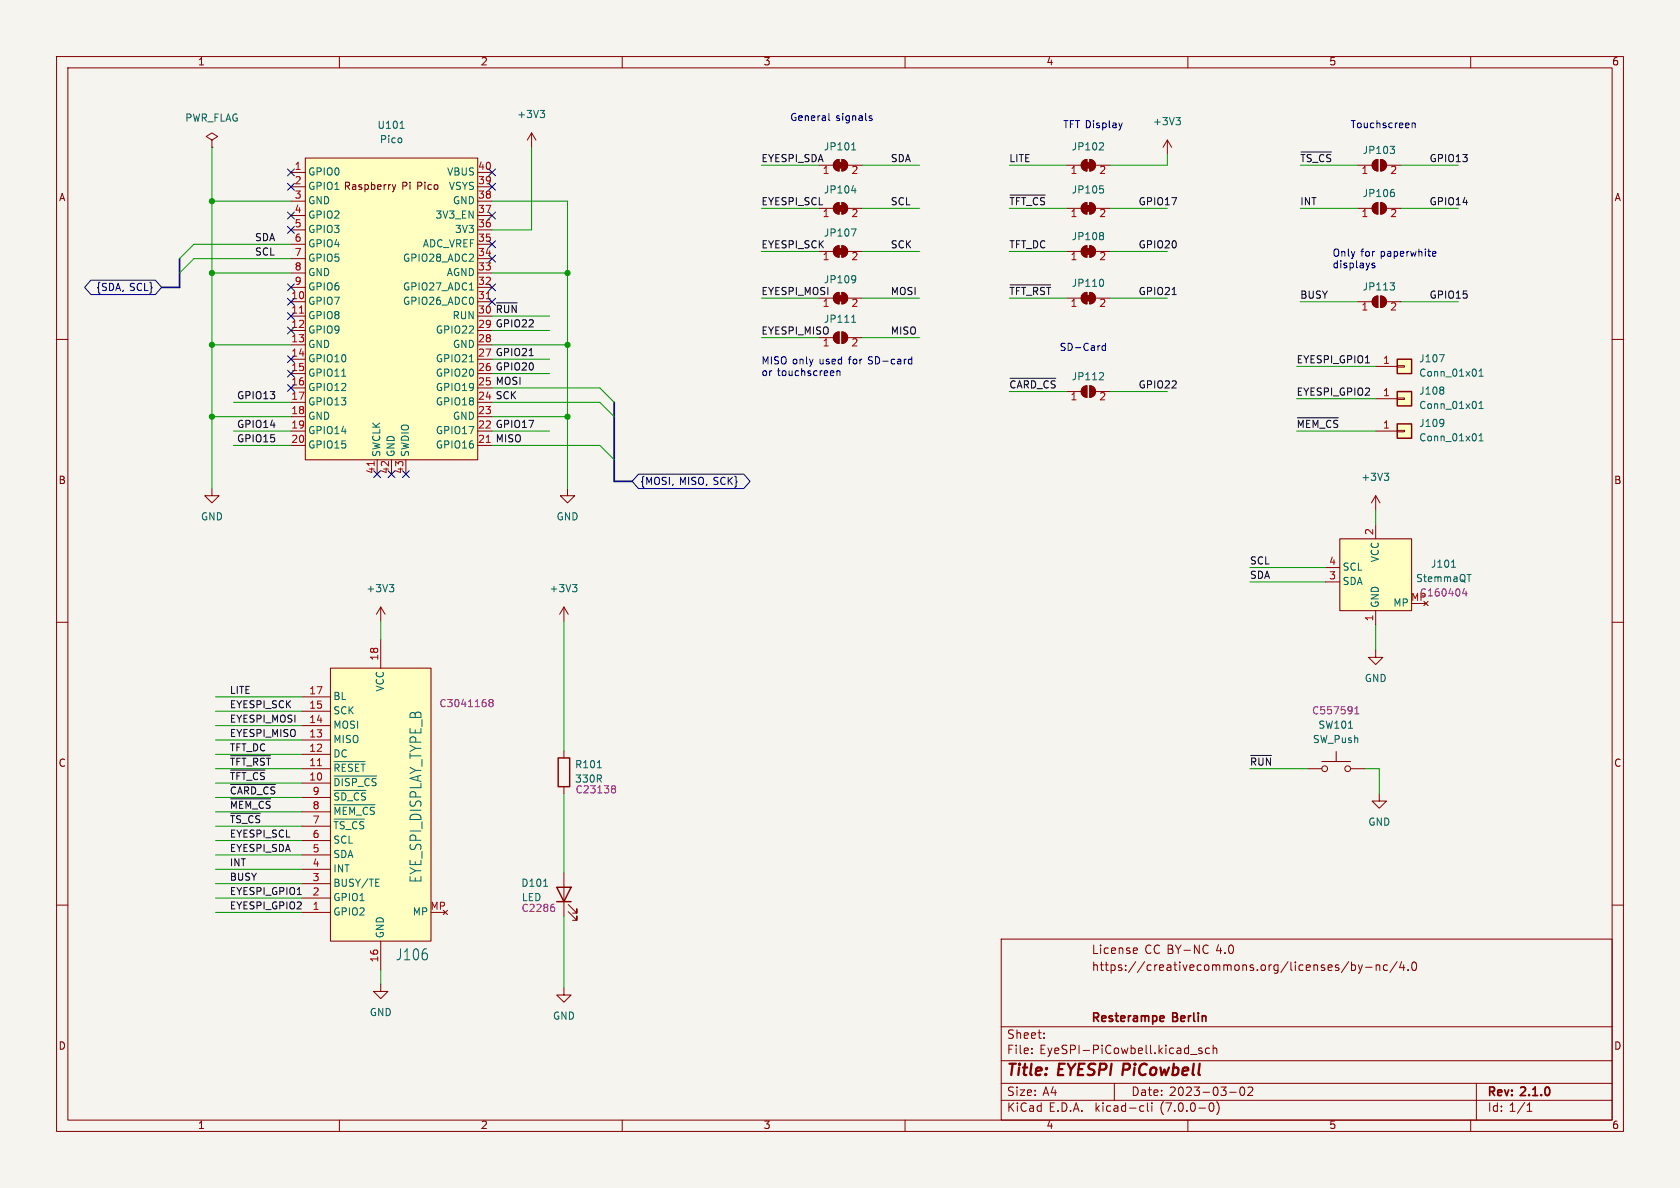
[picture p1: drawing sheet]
<svg xmlns="http://www.w3.org/2000/svg" width="297mm" height="210mm" viewBox="0 0 297 210" stroke-linecap="round" stroke-linejoin="round" font-family="sans-serif">
<path d="M0 0h297v210h-297z" fill="#f5f4ef" stroke="#f5f4ef" stroke-width=".18"/>
<g fill="none" stroke="#840000" stroke-width=".18">
<path d="M10 10h277v190h-277zM12 12h273v186h-273zM60 10v2M110 10v2M160 10v2M210 10v2M260 10v2M37.5 24.8l-1.1-.7 1.1-.6 1 .6-1 .7v1.2M37.5 26h.1M51.4 30.5h2.6M51.4 33h2.6M51.4 35.6h2.6"/>
<path d="M51.4 38.1h2.6M54 27.9h30.5v53.4h-30.5zM69.4 32.6l.3 .9M69.7 33.5l-.3 .4M70 32.6l-.3 .9M84.5 30.5h2.5M84.5 33h2.5M84.5 35.6h2.5M84.5 38.1h2.5M94 23.5l-.8 1.3M94 23.5v2.5M94 23.5l.7 1.3"/>
<path d="M144.8 29.2h2.5M144.8 36.8h2.5M147.6 28.5l.7-.3v2a1.02 1.02 0 0 1-.9-.6 1.02 1.02 0 0 1 .2-1.1zM147.6 36.1l.7-.3v2a1.02 1.02 0 0 1-.9-.6 1.02 1.02 0 0 1 .2-1.1zM148.8 28.2a1.02 1.02 0 0 1 1.1 1 1.02 1.02 0 0 1-1.1 1zM148.8 35.8a1.02 1.02 0 0 1 1.1 1 1.02 1.02 0 0 1-1.1 1zM149.9 29.2h2.5M149.9 36.8h2.5M188.6 29.2h2.5M188.6 36.8h2.5M191.5 28.5l.7-.3v2a1.02 1.02 0 0 1-1-.6 1.02 1.02 0 0 1 .3-1.1zM191.5 36.1l.7-.3v2a1.02 1.02 0 0 1-1-.6 1.02 1.02 0 0 1 .3-1.1z"/>
<path d="M192.7 28.2a1.02 1.02 0 0 1 1 1 1.02 1.02 0 0 1-1 1zM192.7 35.8a1.02 1.02 0 0 1 1 1 1.02 1.02 0 0 1-1 1zM193.7 29.2h2.5M193.7 36.8h2.5M206.4 24.8l-.8 1.2M206.4 24.8v2.5M206.4 24.8l.7 1.2M240 29.2h2.6M240 36.8h2.6M242.9 28.5l.7-.3v2a1.02 1.02 0 0 1-1-.6 1.02 1.02 0 0 1 .3-1.1zM242.9 36.1l.7-.3v2a1.02 1.02 0 0 1-1-.6 1.02 1.02 0 0 1 .3-1.1zM244.1 28.2a1.02 1.02 0 0 1 1 1 1.02 1.02 0 0 1-1 1z"/>
<path d="M244.1 35.8a1.02 1.02 0 0 1 1 1 1.02 1.02 0 0 1-1 1zM245.1 29.2h2.5M245.1 36.8h2.5M10 60h2M51.4 53.3h2.6M51.4 55.9h2.6M51.4 58.4h2.6M51.4 50.8h2.6M51.4 48.3h2.6M51.4 45.7h2.6M51.4 43.2h2.6M51.4 40.6h2.6"/>
<path d="M84.5 53.3h2.5M84.5 50.8h2.5M84.5 48.3h2.5M84.5 45.7h2.5M84.5 43.2h2.5M84.5 40.6h2.5M144.8 44.5h2.5M144.8 52.7h2.5M144.8 59.7h2.5M147.6 58.9l.7-.2v2a1.02 1.02 0 0 1-.9-.6 1.02 1.02 0 0 1 .2-1.2zM147.6 52l.7-.3v2a1.02 1.02 0 0 1-.9-.6 1.02 1.02 0 0 1 .2-1.1zM147.6 43.7l.7-.3v2.1a1.02 1.02 0 0 1-.9-.7 1.02 1.02 0 0 1 .2-1.1z"/>
<path d="M148.8 58.7a1.02 1.02 0 0 1 1.1 1 1.02 1.02 0 0 1-1.1 1zM148.8 51.7a1.02 1.02 0 0 1 1.1 1 1.02 1.02 0 0 1-1.1 1zM148.8 43.4a1.02 1.02 0 0 1 1.1 1.1 1.02 1.02 0 0 1-1.1 1zM149.9 44.5h2.5M149.9 52.7h2.5M149.9 59.7h2.5M188.6 44.5h2.5M188.6 52.7h2.5M191.5 43.7l.7-.3v2.1a1.02 1.02 0 0 1-1-.7 1.02 1.02 0 0 1 .3-1.1zM191.5 52l.7-.3v2a1.02 1.02 0 0 1-1-.6 1.02 1.02 0 0 1 .3-1.1zM192.7 43.4a1.02 1.02 0 0 1 1 1.1 1.02 1.02 0 0 1-1 1zM192.7 51.7a1.02 1.02 0 0 1 1 1 1.02 1.02 0 0 1-1 1z"/>
<path d="M193.7 44.5h2.5M193.7 52.7h2.5M240 53.3h2.6M242.9 52.6l.7-.3v2.1a1.02 1.02 0 0 1-1-.7 1.02 1.02 0 0 1 .3-1.1zM244.1 52.3a1.02 1.02 0 0 1 1 1 1.02 1.02 0 0 1-1 1.1zM245.1 53.3h2.5M285 60h2M51.4 61h2.6M51.4 63.5h2.6M51.4 66h2.6M51.4 68.6h2.6M51.4 71.1h2.6"/>
<path d="M51.4 73.7h2.6M51.4 76.2h2.6M51.4 78.7h2.6M84.5 61h2.5M84.5 73.7h2.5M188.6 69.2h2.5M191.5 68.5l.7-.3v2a1.02 1.02 0 0 1-1-.6 1.02 1.02 0 0 1 .3-1.1zM192.7 68.2a1.02 1.02 0 0 1 1 1 1.02 1.02 0 0 1-1 1zM193.7 69.2h2.5M243.2 76.2h3.8M243.2 70.5h3.8M243.2 64.8h3.8"/>
<path d="M247 70.4h1.3v.2h-1.3zM247 76.1h1.3v.2h-1.3zM247 64.6h1.3v.3h-1.3zM37.5 86.4v1.2h1.2l-1.2 1.3-1.3-1.3h1.3M66.7 81.3v2.5M69.2 81.3v2.5M71.8 81.3v2.5M100.3 86.4v1.2h-1.2l1.2 1.3 1.3-1.3h-1.3M236.9 95.3h12.7v12.7h-12.7zM243.2 87.6l-.8 1.3M243.2 87.6v2.6M243.2 92.7v2.6"/>
<path d="M243.2 87.6l.8 1.3M10 110h2M58.4 118.1h17.8v48.3h-17.8zM67.3 107.3v2.6M67.3 113v5.1M67.3 107.3l-.8 1.3M67.3 107.3l.8 1.3M99.7 107.3v2.6M99.7 107.3l-.8 1.3M99.7 107.3l.8 1.3M234.3 102.9h2.6M234.3 100.3h2.6"/>
<path d="M243.2 114.9v1.3h1.3l-1.3 1.3-1.3-1.3h1.3M243.2 108v2.5M251.7 106.3l.8 .8M252.5 106.3l-.8 .8M285 110h2M53.3 138.4h5.1M53.3 135.9h5.1M53.3 133.4h5.1M53.3 130.8h5.1M53.3 128.3h5.1M53.3 125.7h5.1M53.3 123.2h5.1"/>
<path d="M99.7 132.7v1.3M99.7 139.1v1.2M231.1 135.9h2.6M233.7 134.6h5.1M236.2 132.8v1.8M238.8 135.9h2.5M10 160h2M53.3 158.8h5.1M53.3 156.2h5.1M53.3 153.7h5.1M53.3 151.1h5.1M53.3 148.6h5.1"/>
<path d="M53.3 146.1h5.1M53.3 143.5h5.1M53.3 141h5.1M99.7 154.3v7.6M100.5 159.9l1.5 1.5v-.7v.7h-.8M243.8 140.3v1.3h1.3l-1.3 1.3-1.2-1.3h1.2M285 160h2M53.3 161.3h5.1M67.3 174v1.3h1.3l-1.3 1.2-1.3-1.2h1.3M67.3 166.4v5.1M78.4 160.9l.7 .8M79.1 160.9l-.7 .8"/>
<path d="M99.7 174.6v1.3h1.3l-1.3 1.3-1.3-1.3h1.3M100.5 161.2l1.5 1.5v-.8v.8h-.8M177 166h108v32h-108zM200.6 167.6h.4l.1 .3-.7 .2M201 168.5l-.4 .1M213.3 167.1l.3 .1M213.6 168.4l-.3 .2M238.4 170l-1.3 1.9M238.9 170.1v1.5M238.9 170.6h.5l.2 .2v.5l-.1 .2h-.6M240.1 170.6l.4 1M240.5 171.6l-.1 .3-.3 .2"/>
<path d="M240.9 170.6l-.4 1M241.4 171h1.2M243.3 170.7l.2-.1h.4v1M243.3 170.6v1M245.3 170.6h-.4l-.3 .2v.5l.1 .2h.6M247 170l-1.3 1.9M247.8 170l-.4 1.1h1M248.1 170.6v1M248.9 171.4v.2M249.7 170.2l.2-.1a.81 .81 0 0 1 .6 .6 .81 .81 0 0 1-.3 .8l-.1 .1a.81 .81 0 0 1-.4-1.4zM60 198v2M110 198v2"/>
<path d="M160 198v2M177 194.5h108M177 191.5h108M177 187.5h108M177 181.5h108M182.4 186.1v.2M182.4 185.3v.2M184.6 183.4v.2M184.6 182.6v.2M197 191.5v3M201.8 195.5h.4M202.2 196.4l-.4 .1"/>
<path d="M202.8 195v1.2l.3 .3M203.6 195v.1M203.6 195.5v1M210 198v2M210.5 186.4h1.1M212.5 185.3h-.4l-.2 .2 .1 .2 .5 .1v.4h-.6M213.8 185.3h-.4l-.3 .2v.5l.2 .2h.5M214 195h.1a.81 .81 0 0 1 .6 .6 .81 .81 0 0 1-.3 .8l-.2 .1a.81 .81 0 0 1-.5-.7 .81 .81 0 0 1 .3-.8zM214.5 185.4l.2-.1h.3l.1 1M214.5 184.8v1.5M215.2 194.8a1.74 1.74 0 0 1-.1 2.2M217.4 193.1h1.1"/>
<path d="M219.4 192.2h.1a.81 .81 0 0 1 .6 .6 .81 .81 0 0 1-.3 .8l-.1 .1a.81 .81 0 0 1-.6-.7 .81 .81 0 0 1 .3-.8zM220.6 192.3l.6-.1 .2 .1 .1 .3-1 1.1h1M260 198v2M261 191.5v6.5M270 196.5h.8M270 195.4l.4-.4v1.5"/>
<circle cx="234.2" cy="135.9" r=".51"/>
<circle cx="238.3" cy="135.9" r=".51"/>
</g>
<path d="M205.6 179.6l.2 .3-.7 .2M205.7 180.5l-.1 .1" fill="none" stroke="#840000" stroke-width=".3"/>
<path d="M247 69.2h2.6v2.6h-2.6zM247 74.9h2.6v2.6h-2.6zM247 63.5h2.6v2.5h-2.6zM98.7 134h2v5.1h-2zM98.4 156.8h2.6l-1.3 2.6zM98.4 159.4h2.6" fill="none" stroke="#840000" stroke-width=".25"/>
<g fill="none" stroke="#006464" stroke-width=".18">
<path d="M95.5 19.5h.8l-.4 .5M70.7 22.7h.8M96 20l.3 .2v.3l-.3 .3M150.6 26.5h.7M150.6 33.7h.7M150.8 25.4l.1-.2v1.3M194.4 32.9h.6M194.9 25.2l.2 .3-.1 .3-.7 .7h.8M194.9 33.3l.2 .3v.3l-.2 .2M207.9 20.8h.8l-.5 .5M208.4 21.3l.3 .2v.3l-.3 .3M245.7 25.9h.8l-.4 .5"/>
<path d="M246.2 33.5h.2M246.3 34l.2 .2v.3l-.2 .3M246.4 26.4l.1 .2-.1 .5M83 51.3h.7M150.5 40.5h.8l-.5 1.2M150.6 57h.7M150.8 55.9l.1-.2v1.3M151 48.7l.2 .1a1.07 1.07 0 0 1-.1 1.1M151.3 49.3l-.3 .2M194.9 41.1l.2 .2-.2 .4 .2 .2v.2l-.2 .3M194.9 49.4l.2 .4-.2 .8M245.7 50h.8l-.4 .5"/>
<path d="M246.4 50.5l.1 .2-.1 .5M83 64h.7M194.9 65.9l.2 .2-.1 .3-.7 .7h.8M254.5 62.7h.8l-.5 1.3M255.2 68.5v.3M255.2 69.1v.5M255.2 74.2v.9M255.2 74.7v.1M261.5 72.2h.7M261.5 65.6l.3-.4v1.3M261.5 71.3l.3-.3v1.2M261.5 77l.3-.3v1.2"/>
<path d="M261.5 77.9h.7M261.5 66.5h.7M244.7 83.7h.8l-.4 .4M245.3 84.1l.2 .3v.3l-.2 .2M68.8 103.3h.8l-.4 .5M69.4 103.8l.2 .3v.3l-.2 .2M101.2 103.3h.8l-.4 .5M101.8 103.8l.2 .3v.3l-.2 .2M256.6 100.3h.7M259.4 101.5h.7M59.1 137.2h7.5M59.1 134.6h5.4"/>
<path d="M59.1 139.7h5.6M59.2 137.6v1.3M60 135.5l-.2-.4h-.6v1.3M60.5 137.6v1.3M61.1 135.1h-.6v1.3M62.3 137.6v1.3M62.3 135.1h-.5l-.2 .3M63.5 135.1h-.6v1.3M63.8 135.1h.8M64.2 135.1v1.3M105.6 135.7h.7M238.4 128.7h.7"/>
<path d="M59.1 144.8h5.3M59.1 142.3h7.2M59.2 144v-1.3l.5 .9 .4-.9v1.3M59.4 145.2v1.3M60.4 140.2v1.2M60.7 142.7v1.3M61.8 144v-1.3l.5 .9 .4-.9v1.3M66.4 156.7h.6M66.4 155.4h.6M96.1 156.7h.7"/>
</g>
<path d="M258.9 104l-.3 .9h.8M259.2 104.5v.9M86.7 124.2l-.2-.2 .2-.3h.2l.3 .2-.3 .3M86.7 124.2l-.2 .2v.3l.2 .2h.2l.3-.2v-.3l-.3-.2M86.7 124.2h.2M108.3 138.9l.4 .1 .1 .1-.2 .3M108.3 139.4h.3M108.6 139.4l.2 .3v.2l-.1 .2-.4 .1M239.5 126.2h.7M239.5 125.3l.4-.4v1.3M97.7 159.9h.2M97.8 160.3l.3 .3v.3l-.3 .2" fill="none" stroke="#840084" stroke-width=".18"/>
<g fill="#840000" stroke="#840000" stroke-width=".18">
<path d="M191.9 28.7h1v1h-1z"/>
<path d="M191.5 28.5l.7-.3v2a1.02 1.02 0 0 1-1-.6 1.02 1.02 0 0 1 .3-1.1z"/>
<path d="M192.7 28.2a1.02 1.02 0 0 1 1 1 1.02 1.02 0 0 1-1 1z"/>
<path d="M191.9 43.9h1v1.1h-1z"/>
<path d="M191.5 43.7l.7-.3v2.1a1.02 1.02 0 0 1-1-.7 1.02 1.02 0 0 1 .3-1.1z"/>
<path d="M192.7 43.4a1.02 1.02 0 0 1 1 1.1 1.02 1.02 0 0 1-1 1z"/>
<path d="M191.9 36.3h1v1h-1z"/>
<path d="M191.5 36.1l.7-.3v2a1.02 1.02 0 0 1-1-.6 1.02 1.02 0 0 1 .3-1.1z"/>
<path d="M192.7 35.8a1.02 1.02 0 0 1 1 1 1.02 1.02 0 0 1-1 1z"/>
<path d="M191.5 68.5l.7-.3v2a1.02 1.02 0 0 1-1-.6 1.02 1.02 0 0 1 .3-1.1z"/>
<path d="M192.7 68.2a1.02 1.02 0 0 1 1 1 1.02 1.02 0 0 1-1 1z"/>
<path d="M191.9 52.2h1v1h-1z"/>
<path d="M191.5 52l.7-.3v2a1.02 1.02 0 0 1-1-.6 1.02 1.02 0 0 1 .3-1.1z"/>
<path d="M192.7 51.7a1.02 1.02 0 0 1 1 1 1.02 1.02 0 0 1-1 1z"/>
<path d="M147.6 58.9l.7-.2v2a1.02 1.02 0 0 1-.9-.6 1.02 1.02 0 0 1 .2-1.2z"/>
<path d="M148.8 58.7a1.02 1.02 0 0 1 1.1 1 1.02 1.02 0 0 1-1.1 1z"/>
<path d="M148.1 52.2h1v1h-1z"/>
<path d="M147.6 52l.7-.3v2a1.02 1.02 0 0 1-.9-.6 1.02 1.02 0 0 1 .2-1.1z"/>
<path d="M148.8 51.7a1.02 1.02 0 0 1 1.1 1 1.02 1.02 0 0 1-1.1 1z"/>
<path d="M148.1 28.7h1v1h-1z"/>
<path d="M147.6 28.5l.7-.3v2a1.02 1.02 0 0 1-.9-.6 1.02 1.02 0 0 1 .2-1.1z"/>
<path d="M148.8 28.2a1.02 1.02 0 0 1 1.1 1 1.02 1.02 0 0 1-1.1 1z"/>
<path d="M242.9 28.5l.7-.3v2a1.02 1.02 0 0 1-1-.6 1.02 1.02 0 0 1 .3-1.1z"/>
<path d="M244.1 28.2a1.02 1.02 0 0 1 1 1 1.02 1.02 0 0 1-1 1z"/>
<path d="M242.9 36.1l.7-.3v2a1.02 1.02 0 0 1-1-.6 1.02 1.02 0 0 1 .3-1.1z"/>
<path d="M244.1 35.8a1.02 1.02 0 0 1 1 1 1.02 1.02 0 0 1-1 1z"/>
<path d="M242.9 52.6l.7-.3v2.1a1.02 1.02 0 0 1-1-.7 1.02 1.02 0 0 1 .3-1.1z"/>
<path d="M244.1 52.3a1.02 1.02 0 0 1 1 1 1.02 1.02 0 0 1-1 1.1z"/>
<path d="M148.1 36.3h1v1h-1z"/>
<path d="M147.6 36.1l.7-.3v2a1.02 1.02 0 0 1-.9-.6 1.02 1.02 0 0 1 .2-1.1z"/>
<path d="M148.8 35.8a1.02 1.02 0 0 1 1.1 1 1.02 1.02 0 0 1-1.1 1z"/>
<path d="M148.1 43.9h1v1.1h-1z"/>
<path d="M147.6 43.7l.7-.3v2.1a1.02 1.02 0 0 1-.9-.7 1.02 1.02 0 0 1 .2-1.1z"/>
<path d="M148.8 43.4a1.02 1.02 0 0 1 1.1 1.1 1.02 1.02 0 0 1-1.1 1z"/>
</g>
<g fill="#ffffc2" stroke="#ffffc2" stroke-width=".18">
<path d="M58.4 118.1h17.8v48.3h-17.8z"/>
<path d="M236.9 95.3h12.7v12.7h-12.7z"/>
<path d="M54 27.9h30.5v53.4h-30.5z"/>
<path d="M247 69.2h2.6v2.6h-2.6z"/>
<path d="M247 74.9h2.6v2.6h-2.6z"/>
<path d="M247 63.5h2.6v2.5h-2.6z"/>
</g>
<path d="M52.9 55.3h.8M86 52.8h.7M66.1 81.6v.7M56.1 135.4h.7" fill="none" stroke="#a90000" stroke-width=".18"/>
<g fill="none" stroke="#000084" stroke-width=".18">
<path d="M50.8 32.4l1.2 1.2M50.8 29.9l1.2 1.2M50.8 37.5l1.2 1.2M52 32.4l-1.2 1.2M52 29.9l-1.2 1.2M52 37.5l-1.2 1.2M86.4 29.9l1.2 1.2M86.4 32.4l1.2 1.2M86.4 37.5l1.2 1.2M87.6 29.9l-1.2 1.2M87.6 32.4l-1.2 1.2M87.6 37.5l-1.2 1.2"/>
<path d="M16.1 49.5h11.4l1.1 1.3-1.1 1.3h-11.4l-1.1-1.3zM50.8 40l1.2 1.2M50.8 57.8l1.2 1.2M50.8 50.2l1.2 1.2M50.8 55.3l1.2 1.2M50.8 52.7l1.2 1.2M52 40l-1.2 1.2M52 57.8l-1.2 1.2M52 50.2l-1.2 1.2M52 55.3l-1.2 1.2M52 52.7l-1.2 1.2M86.4 52.7l1.2 1.2"/>
<path d="M86.4 50.2l1.2 1.2M86.4 45.1l1.2 1.2M86.4 42.6l1.2 1.2M87.6 52.7l-1.2 1.2M87.6 50.2l-1.2 1.2M87.6 45.1l-1.2 1.2M87.6 42.6l-1.2 1.2M50.8 65.4l1.2 1.2M50.8 68l1.2 1.2M50.8 62.9l1.2 1.2M52 65.4l-1.2 1.2M52 68l-1.2 1.2"/>
<path d="M52 62.9l-1.2 1.2M66.1 83.2l1.2 1.2M67.3 83.2l-1.2 1.2M68.6 83.2l1.2 1.2M69.8 83.2l-1.2 1.2M71.1 83.2l1.3 1.2M72.4 83.2l-1.3 1.2M112.9 83.8h18.6l1.1 1.3-1.1 1.3h-18.6l-1.1-1.3z"/>
</g>
<path d="M178.6 34.5h6.2M230 26.9h5.4M87.8 53.5h3.6M178.6 50.4h7.1M178.6 66.9h8.1M229.4 73.9h7.2M40.8 133.6h7M40.8 136.1h6.1M40.8 138.7h7.9M221.1 133.5h3.7M40.8 143.8h5.2M40.8 141.2h7.1" fill="none" stroke="#0f0f0f" stroke-width=".18"/>
<g fill="none" stroke="#0000c2" stroke-width=".18">
<path d="M146.5 20v1.1l.2 .2M153.8 20.9l.3 .1 .1 .1-.2 .2h-.2M153.8 20.5h.3M198.4 21.7l-.3 .9M249.6 21.7v.9M249.6 21.9l.2-.2 .3 .1 .1 .8M243 46.6l-.3-.1-.2 .2 .1 .2 .4 .1v.3h-.5M253.3 45.2h.5M253.3 44.5l.4-.1 .2 .3-.6 .2M148 65.6v.8M148 65.7l.1-.1h.3l.1 .8M160.7 64.3h.5"/>
<path d="M160.7 63.6h.5M161.2 63.1v1.2M195.4 60.7v1.3M195.4 61.2l-.3-.1-.3 .2 .1 .6h.5"/>
</g>
<path d="M31.7 45.7v5.1h-3.1M108.6 71.1v14h3.2" fill="none" stroke="#000084" stroke-width=".3"/>
<g fill="none" stroke="#009600" stroke-width=".18">
<path d="M37.5 26v60.4M37.5 35.6h13.9M87 35.6h13.3v50.8M94 26v14.6h-7M134.6 29.2h10.2M134.6 36.8h10.2M152.4 29.2h10.2M152.4 36.8h10.2M178.4 29.2h10.2M178.4 36.8h10.2M196.2 36.8h10.2M206.4 27.3v1.9h-10.2"/>
<path d="M229.9 29.2h10.1M229.9 36.8h10.1M247.6 29.2h10.2M247.6 36.8h10.2M37.5 48.3h13.9M51.4 43.2h-17.1l-2.6 2.5M51.4 45.7h-17.1l-2.6 2.6M87 48.3h13.3M87 58.4h10.2M87 55.9h10.2M134.6 44.5h10.2M134.6 52.7h10.2"/>
<path d="M134.6 59.7h10.2M152.4 44.5h10.2M152.4 52.7h10.2M152.4 59.7h10.2M178.4 44.5h10.2M178.4 52.7h10.2M196.2 44.5h10.2M196.2 52.7h10.2M229.9 53.3h10.1M247.6 53.3h10.2M37.5 61h13.9M37.5 73.7h13.9"/>
<path d="M41.3 78.7h10.1M41.3 76.2h10.1M41.3 71.1h10.1M87 78.7h19l2.6 2.6M87 76.2h10.2M87 63.5h10.2M87 61h13.3M87 71.1h19l2.6 2.6M87 73.7h13.3M87 66h10.2M87 68.6h19l2.6 2.5M178.4 69.2h10.2"/>
<path d="M196.2 69.2h10.2M229.2 76.2h14M229.2 70.5h14M229.2 64.8h14M243.2 90.2v2.5M67.3 109.9v3.1M99.7 109.9v22.8M221 100.3h13.3M221 102.9h13.3M243.2 110.5v4.4M38.1 130.8h15.2M38.1 128.3h15.2"/>
<path d="M38.1 133.4h15.2M38.1 125.7h15.2M38.1 123.2h15.2M38.1 135.9h15.2M38.1 138.4h15.2M221 135.9h10.1M241.3 135.9h2.5v4.4M38.1 158.8h15.2M38.1 156.2h15.2M38.1 153.7h15.2M38.1 143.5h15.2M38.1 146.1h15.2"/>
<path d="M38.1 141h15.2M38.1 151.1h15.2M38.1 148.6h15.2M99.7 140.3v14M38.1 161.3h15.2M67.3 171.5v2.5M99.7 161.9v12.7"/>
</g>
<g fill="#009600" stroke="#009600" stroke-width=".18">
<circle cx="100.3" cy="73.7" r=".46"/>
<circle cx="100.3" cy="61" r=".46"/>
<circle cx="100.3" cy="48.3" r=".46"/>
<circle cx="37.5" cy="35.6" r=".46"/>
<circle cx="37.5" cy="48.3" r=".46"/>
<circle cx="37.5" cy="73.7" r=".46"/>
<circle cx="37.5" cy="61" r=".46"/>
</g>
<g font-size="2.8" fill="#840000">
<text x="178" y="190.8">Title:</text>
<text x="187.1" y="190.8">EYESPI PiCowbell</text>
</g>
<g font-size="2.7" fill="#006464">
<text x="74.9" y="156.1" transform="rotate(-90 74.9 156.1)">EYE_SPI_DISPLAY_TYPE_B</text>
<text x="69.9" y="170.1">J106</text>
</g>
<g font-size="2.1" fill="#840000">
<text x="193" y="171.9">https://creativecommons.org/licenses/by-nc/4.0</text>
<text x="193" y="168.9">License</text>
<text x="202.3" y="168.9">CC BY-NC</text>
<text x="215" y="168.9">4.0</text>
<text x="178" y="183.9">Sheet:</text>
<text x="193" y="181.1">Resterampe</text>
<text x="207.4" y="181.1">Berlin</text>
<text x="178" y="186.6">File:</text>
<text x="183.8" y="186.6">EyeSPI-PiCowbell.kicad_sch</text>
<text x="178" y="196.8">KiCad</text>
<text x="178" y="194">Size:</text>
<text x="184.3" y="194">A4</text>
<text x="185.4" y="196.8">E.D.A.</text>
<text x="193.7" y="196.8">kicad-cli</text>
<text x="200" y="194">Date:</text>
<text x="205.2" y="196.8">(7.0.0-0)</text>
<text x="206.7" y="194">2023-03-02</text>
<text x="263" y="194.2">Rev:</text>
<text x="263" y="196.8">Id: 1/1</text>
<text x="269" y="194.2">2.1.0</text>
</g>
<g font-size="1.8" fill="#840000">
<text x="35" y="11.8">1</text>
<text x="85" y="11.8">2</text>
<text x="135" y="11.8">3</text>
<text x="185" y="11.8">4</text>
<text x="235" y="11.8">5</text>
<text x="285" y="11.8">6</text>
<text x="10.4" y="35.8">A</text>
<text x="71" y="33.9">Pi Pico</text>
<text x="285.4" y="35.8">A</text>
<text x="10.3" y="85.8">B</text>
<text x="285.3" y="85.8">B</text>
<text x="10.3" y="135.8">C</text>
<text x="285.3" y="135.8">C</text>
<text x="10.3" y="185.8">D</text>
<text x="285.3" y="185.8">D</text>
<text x="35" y="199.8">1</text>
<text x="85" y="199.8">2</text>
<text x="135" y="199.8">3</text>
<text x="185" y="199.8">4</text>
<text x="235" y="199.8">5</text>
<text x="285" y="199.8">6</text>
</g>
<g font-size="1.8" fill="#006464">
<text x="32.7" y="21.8">PWR_FLAG</text>
<text x="66.7" y="23.1">U101</text>
<text x="91.4" y="21.1">+3V3</text>
<text x="203.8" y="22.4">+3V3</text>
<text x="67.1" y="25.6">Pico</text>
<text x="145.6" y="26.9">JP101</text>
<text x="189.4" y="26.9">JP102</text>
<text x="240.8" y="27.5">JP103</text>
<text x="54.5" y="31.3">GPIO0</text>
<text x="54.5" y="33.8">GPIO1 Raspberry</text>
<text x="78.9" y="31.3">VBUS</text>
<text x="79.2" y="33.8">VSYS</text>
<text x="145.6" y="34.5">JP104</text>
<text x="189.4" y="34.5">JP105</text>
<text x="240.8" y="35.1">JP106</text>
<text x="54.5" y="36.4">GND</text>
<text x="54.5" y="38.9">GPIO2</text>
<text x="54.5" y="41.5">GPIO3</text>
<text x="76.9" y="38.9">3V3_EN</text>
<text x="79.9" y="36.4">GND</text>
<text x="80.3" y="41.5">3V3</text>
<text x="54.5" y="44">GPIO4</text>
<text x="54.5" y="46.5">GPIO5</text>
<text x="71.1" y="46.5">GPIO28_ADC2</text>
<text x="74.6" y="44">ADC_VREF</text>
<text x="145.6" y="42.1">JP107</text>
<text x="189.4" y="42.7">JP108</text>
<text x="54.5" y="49.1">GND</text>
<text x="54.5" y="51.6">GPIO6</text>
<text x="71.1" y="51.6">GPIO27_ADC1</text>
<text x="78.9" y="49.1">AGND</text>
<text x="189.4" y="51">JP110</text>
<text x="240.8" y="51.6">JP113</text>
<text x="54.5" y="54.2">GPIO7</text>
<text x="54.5" y="56.7">GPIO8</text>
<text x="54.5" y="59.2">GPIO9</text>
<text x="71.1" y="54.2">GPIO26_ADC0</text>
<text x="76.9" y="59.2">GPIO22</text>
<text x="79.9" y="56.7">RUN</text>
<text x="54.5" y="61.8">GND</text>
<text x="54.5" y="64.3">GPIO10</text>
<text x="76.9" y="64.3">GPIO21</text>
<text x="79.9" y="61.8">GND</text>
<text x="250.8" y="64.3">J107</text>
<text x="54.5" y="66.9">GPIO11</text>
<text x="54.5" y="69.4">GPIO12</text>
<text x="54.5" y="71.9">GPIO13</text>
<text x="76.9" y="71.9">GPIO18</text>
<text x="76.9" y="69.4">GPIO19</text>
<text x="76.9" y="66.9">GPIO20</text>
<text x="189.4" y="67.5">JP112</text>
<text x="250.8" y="70">J108</text>
<text x="250.8" y="66.9">Conn_01x01</text>
<text x="54.5" y="74.5">GND</text>
<text x="54.5" y="77">GPIO14</text>
<text x="76.9" y="77">GPIO17</text>
<text x="79.9" y="74.5">GND</text>
<text x="250.8" y="72.6">Conn_01x01</text>
<text x="250.8" y="75.8">J109</text>
<text x="54.5" y="79.6">GPIO15</text>
<text x="67.5" y="80.8" transform="rotate(-90 67.5 80.8)">SWCLK</text>
<text x="70" y="80.8" transform="rotate(-90 70 80.8)">GND</text>
<text x="72.6" y="80.8" transform="rotate(-90 72.6 80.8)">SWDIO</text>
<text x="76.9" y="79.6">GPIO16</text>
<text x="250.8" y="78.3">Conn_01x01</text>
<text x="240.6" y="85.3">+3V3</text>
<text x="35.5" y="92.3">GND</text>
<text x="98.3" y="92.3">GND</text>
<text x="237.4" y="101.2">SCL</text>
<text x="244" y="99.5" transform="rotate(-90 244 99.5)">VCC</text>
<text x="252.9" y="100.6">J101</text>
<text x="64.7" y="105">+3V3</text>
<text x="97.1" y="105">+3V3</text>
<text x="237.4" y="103.7">SDA</text>
<text x="244" y="107.4" transform="rotate(-90 244 107.4)">GND</text>
<text x="246.2" y="107.5">MP</text>
<text x="250.3" y="103.2">StemmaQT</text>
<text x="58.9" y="124">BL</text>
<text x="68.1" y="122.4" transform="rotate(-90 68.1 122.4)">VCC</text>
<text x="241.2" y="120.8">GND</text>
<text x="58.9" y="131.6">MISO</text>
<text x="58.9" y="129.1">MOSI</text>
<text x="58.9" y="126.6">SCK</text>
<text x="232" y="131.6">SW_Push</text>
<text x="233" y="129.1">SW101</text>
<text x="58.9" y="137.3">~{RESET}</text>
<text x="58.9" y="134.2">DC</text>
<text x="101.6" y="136.1">R101</text>
<text x="58.9" y="139.9">~{DISP_CS}</text>
<text x="58.9" y="142.4">~{SD_CS}</text>
<text x="58.9" y="149.4">SCL</text>
<text x="58.9" y="147.5">~{TS_CS}</text>
<text x="58.9" y="144.9">~{MEM_CS}</text>
<text x="241.8" y="146.2">GND</text>
<text x="58.9" y="154.5">INT</text>
<text x="58.9" y="152">SDA</text>
<text x="58.9" y="159.6">GPIO1</text>
<text x="58.9" y="157">BUSY/TE</text>
<text x="92.1" y="157">D101</text>
<text x="58.9" y="162.1">GPIO2</text>
<text x="68.1" y="165.9" transform="rotate(-90 68.1 165.9)">GND</text>
<text x="72.8" y="162.1">MP</text>
<text x="65.3" y="179.9">GND</text>
<text x="97.7" y="180.5">GND</text>
</g>
<g font-size="1.8" fill="#0000c2">
<text x="139.7" y="21.6">General</text>
<text x="147.8" y="21.6">signals</text>
<text x="188" y="22.9">TFT Display</text>
<text x="238.8" y="22.9">Touchscreen</text>
<text x="235.6" y="45.6">Only</text>
<text x="235.6" y="47.6">displays</text>
<text x="240.6" y="45.6">for</text>
<text x="244.1" y="45.6">paperwhite</text>
<text x="134.6" y="64.6">MISO only</text>
<text x="144.9" y="64.6">used</text>
<text x="150.2" y="64.6">for</text>
<text x="153.8" y="64.6">SD-card</text>
<text x="187.3" y="62.2">SD-Card</text>
<text x="134.6" y="66.7">or</text>
<text x="137.4" y="66.7">touchscreen</text>
</g>
<g font-size="1.8" fill="#0f0f0f">
<text x="134.6" y="28.9">EYESPI_SDA</text>
<text x="157.5" y="28.9">SDA</text>
<text x="178.4" y="28.9">LITE</text>
<text x="229.9" y="28.9">~{TS_CS}</text>
<text x="252.7" y="28.9">GPIO13</text>
<text x="134.6" y="36.5">EYESPI_SCL</text>
<text x="157.5" y="36.5">SCL</text>
<text x="178.4" y="36.5">~{TFT_CS}</text>
<text x="201.3" y="36.5">GPIO17</text>
<text x="229.9" y="36.5">INT</text>
<text x="252.7" y="36.5">GPIO14</text>
<text x="45.1" y="42.8">SDA</text>
<text x="45.1" y="45.4">SCL</text>
<text x="134.6" y="44.1">EYESPI_SCK</text>
<text x="157.5" y="44.1">SCK</text>
<text x="178.4" y="44.1">TFT_DC</text>
<text x="201.3" y="44.1">GPIO20</text>
<text x="134.6" y="52.4">EYESPI_MOSI</text>
<text x="145.6" y="50.4">JP109</text>
<text x="157.5" y="52.4">MOSI</text>
<text x="178.4" y="52.4">~{TFT_RST}</text>
<text x="201.3" y="52.4">GPIO21</text>
<text x="229.9" y="53">BUSY</text>
<text x="252.7" y="53">GPIO15</text>
<text x="84.5" y="58.2">29 GPIO22</text>
<text x="84.5" y="55.6">30 ~{RUN}</text>
<text x="134.6" y="59.3">EYESPI_MISO</text>
<text x="145.6" y="57.3">JP111</text>
<text x="157.5" y="59.3">MISO</text>
<text x="84.5" y="65.8">26 GPIO20</text>
<text x="84.5" y="63.2">27 GPIO21</text>
<text x="229.2" y="64.4">EYESPI_GPIO1</text>
<text x="41.9" y="70.8">GPIO13</text>
<text x="84.5" y="70.9">24 SCK</text>
<text x="84.5" y="68.3">25 MOSI</text>
<text x="178.4" y="68.9">~{CARD_CS}</text>
<text x="201.3" y="68.9">GPIO22</text>
<text x="229.2" y="70.1">EYESPI_GPIO2</text>
<text x="41.9" y="75.9">GPIO14</text>
<text x="84.5" y="75.9">22 GPIO17</text>
<text x="229.2" y="75.9">~{MEM_CS}</text>
<text x="41.9" y="78.4">GPIO15</text>
<text x="84.5" y="78.5">21 MISO</text>
<text x="221" y="100">SCL</text>
<text x="221" y="102.5">SDA</text>
<text x="221" y="135.5">~{RUN}</text>
</g>
<g font-size="1.8" fill="#a90000">
<text x="52" y="30.2">1</text>
<text x="52" y="32.8">2</text>
<text x="52" y="35.3">3</text>
<text x="84.5" y="35.3">38</text>
<text x="84.5" y="32.8">39</text>
<text x="84.5" y="30.2">40</text>
<text x="145.4" y="31.1">1</text>
<text x="150.5" y="31.1">2</text>
<text x="189.2" y="31.1">1</text>
<text x="194.3" y="31.1">2</text>
<text x="240.6" y="31.1">1</text>
<text x="245.7" y="31.1">2</text>
<text x="52" y="37.8">4</text>
<text x="52" y="40.4">5</text>
<text x="84.5" y="40.4">36</text>
<text x="84.5" y="37.8">37</text>
<text x="145.4" y="38.7">1</text>
<text x="150.5" y="38.7">2</text>
<text x="189.2" y="38.7">1</text>
<text x="194.3" y="38.7">2</text>
<text x="240.6" y="38.7">1</text>
<text x="245.7" y="38.7">2</text>
<text x="52" y="42.9">6</text>
<text x="52" y="45.5">7</text>
<text x="84.5" y="45.5">34</text>
<text x="84.5" y="42.9">35</text>
<text x="145.4" y="46.4">1</text>
<text x="150.5" y="46.4">2</text>
<text x="189.2" y="46.4">1</text>
<text x="194.3" y="46.4">2</text>
<text x="51.4" y="53.1">10</text>
<text x="52" y="48">8</text>
<text x="52" y="50.5">9</text>
<text x="84.5" y="53.1">31</text>
<text x="84.5" y="50.5">32</text>
<text x="84.5" y="48">33</text>
<text x="51.4" y="55.6">11</text>
<text x="51.4" y="58.2">12</text>
<text x="145.4" y="54.6">1</text>
<text x="150.5" y="54.6">2</text>
<text x="189.2" y="54.6">1</text>
<text x="194.3" y="54.6">2</text>
<text x="240.6" y="55.2">1</text>
<text x="245.7" y="55.2">2</text>
<text x="51.4" y="60.7">13</text>
<text x="51.4" y="63.2">14</text>
<text x="51.4" y="65.8">15</text>
<text x="84.5" y="60.7">28</text>
<text x="145.4" y="61.6">1</text>
<text x="150.5" y="61.6">2</text>
<text x="244.4" y="64.5">1</text>
<text x="51.4" y="68.3">16</text>
<text x="51.4" y="70.9">17</text>
<text x="189.2" y="71.1">1</text>
<text x="194.3" y="71.1">2</text>
<text x="244.4" y="70.2">1</text>
<text x="51.4" y="73.4">18</text>
<text x="51.4" y="75.9">19</text>
<text x="84.5" y="73.4">23</text>
<text x="244.4" y="75.9">1</text>
<text x="51.4" y="78.5">20</text>
<text x="66.4" y="83.8" transform="rotate(-90 66.4 83.8)">41</text>
<text x="69" y="83.8" transform="rotate(-90 69 83.8)">42</text>
<text x="71.5" y="83.8" transform="rotate(-90 71.5 83.8)">43</text>
<text x="243" y="94.6" transform="rotate(-90 243 94.6)">2</text>
<text x="234.9" y="100.1">4</text>
<text x="234.9" y="102.6">3</text>
<text x="243" y="109.9" transform="rotate(-90 243 109.9)">1</text>
<text x="67.1" y="116.8" transform="rotate(-90 67.1 116.8)">18</text>
<text x="54.6" y="125.5">15</text>
<text x="54.6" y="122.9">17</text>
<text x="54.6" y="130.6">13</text>
<text x="54.6" y="128">14</text>
<text x="54.6" y="135.6">11</text>
<text x="54.6" y="133.1">12</text>
<text x="54.6" y="138.2">10</text>
<text x="55.2" y="143.3">8</text>
<text x="55.2" y="140.7">9</text>
<text x="55.2" y="148.3">6</text>
<text x="55.2" y="145.8">7</text>
<text x="55.2" y="156">3</text>
<text x="55.2" y="153.4">4</text>
<text x="55.2" y="150.9">5</text>
<text x="55.2" y="161">1</text>
<text x="55.2" y="158.5">2</text>
<text x="76" y="161">MP</text>
<text x="67.1" y="170.2" transform="rotate(-90 67.1 170.2)">16</text>
</g>
<g font-size="1.8" fill="#000084">
<text x="16.9" y="51.7">{SDA, SCL}</text>
<text x="113.2" y="86">{MOSI,</text>
<text x="120.1" y="86">MISO, SCK}</text>
</g>
<g font-size="1.8" fill="#840084">
<text x="249.4" y="106.4">MP</text>
<text x="250.9" y="105.7">C160404</text>
<text x="77.6" y="125.3">C3041168</text>
<text x="231.9" y="126.6">C557591</text>
<text x="101.6" y="138.6">330R</text>
<text x="101.7" y="140.5">C23138</text>
<text x="92.1" y="161.5">C2286</text>
<text x="92.2" y="159.6">LED</text>
</g>
<g font-size="1.7" fill="#0f0f0f">
<text x="40.6" y="125.4">EYESPI_SCK</text>
<text x="40.6" y="122.8">LITE</text>
<text x="40.6" y="130.5">EYESPI_MISO</text>
<text x="40.6" y="127.9">EYESPI_MOSI</text>
<text x="40.6" y="133">TFT_DC</text>
<text x="40.6" y="135.5">~{TFT_RST}</text>
<text x="40.6" y="138.1">~{TFT_CS}</text>
<text x="40.6" y="143.2">~{MEM_CS}</text>
<text x="40.6" y="140.6">~{CARD_CS}</text>
<text x="40.6" y="148.2">EYESPI_SCL</text>
<text x="40.6" y="145.7">~{TS_CS}</text>
<text x="40.6" y="150.8">EYESPI_SDA</text>
<text x="40.6" y="153.3">INT</text>
<text x="40.6" y="155.9">BUSY</text>
<text x="40.6" y="160.9">EYESPI_GPIO2</text>
<text x="40.6" y="158.4">EYESPI_GPIO1</text>
</g>
</svg>
